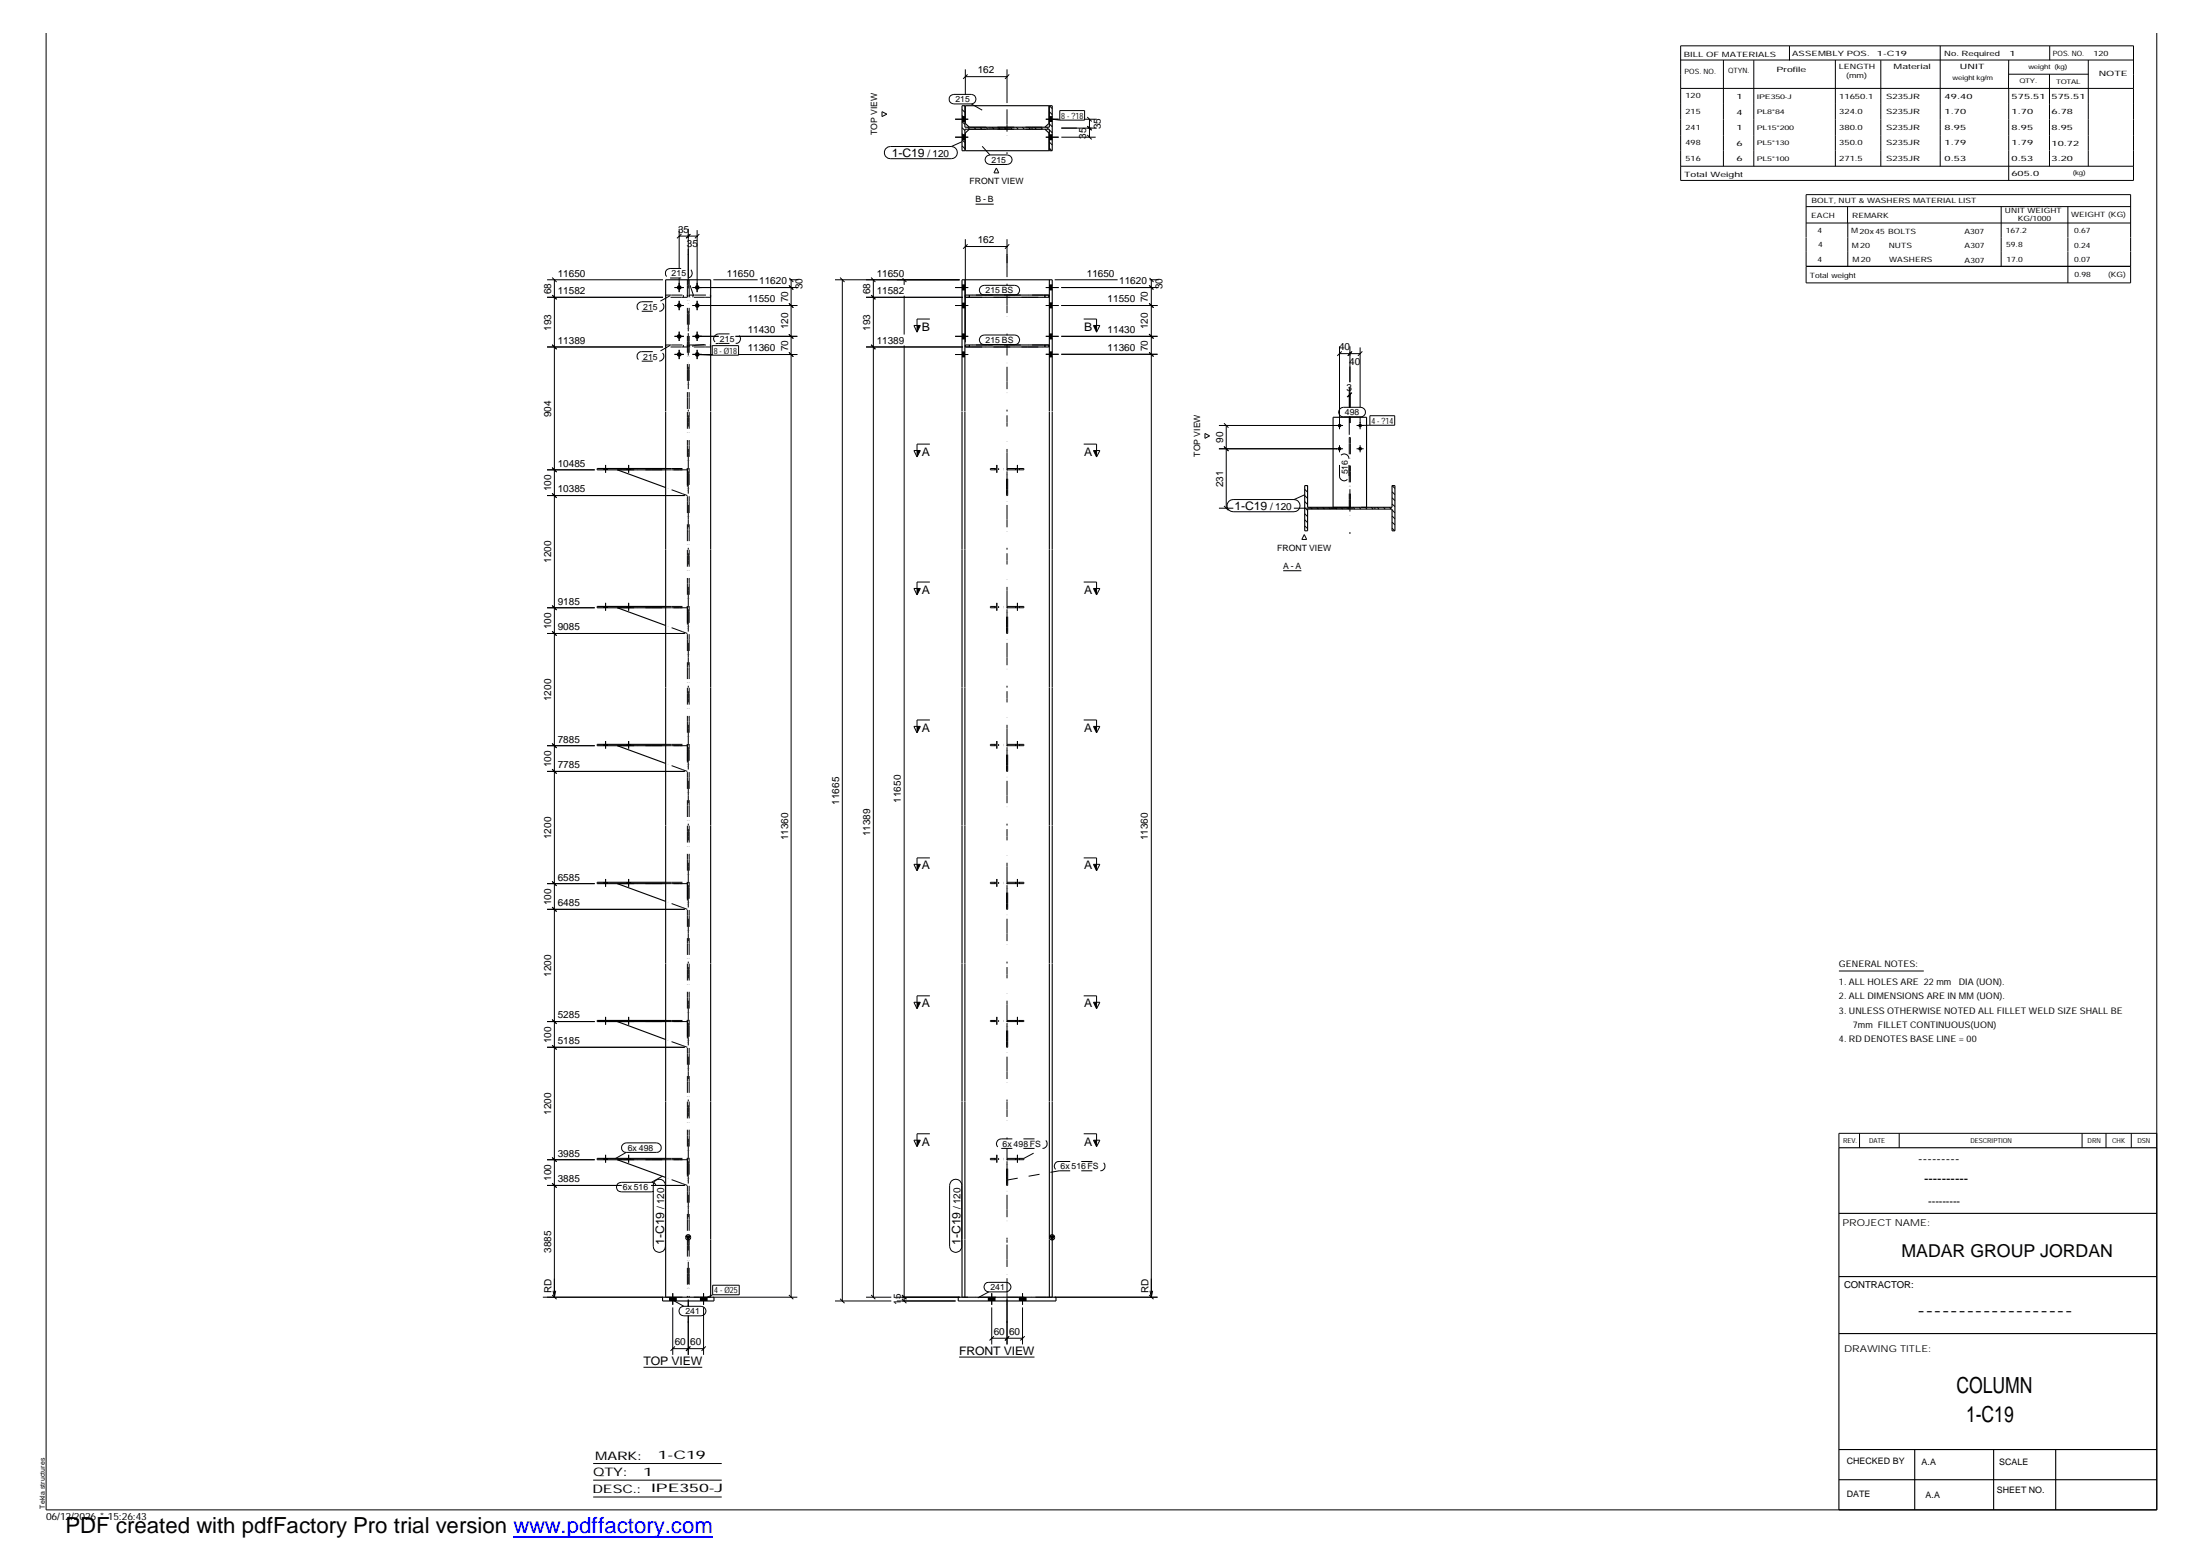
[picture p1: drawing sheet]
<svg xmlns="http://www.w3.org/2000/svg" width="420mm" height="297mm" viewBox="0 0 420 297" stroke-linecap="round" stroke-linejoin="round" font-family="sans-serif">
<g fill="none" stroke="#000" stroke-width=".19">
<path d="M181.5 18.3l.7-.3h3.3a.91 .91 0 0 1 .9 .9 .91 .91 0 0 1-.9 .9h-3.3a.91 .91 0 0 1-.9-.5 .91 .91 0 0 1 .2-1zM184.4 13.2v4.9M184.4 14.6h7.9M184.8 14.2l-.9 .9M185.5 19.8l2.1 1.2M192.3 13.2v6.5M192.7 14.2l-.8 .9M321 8.7h86.5v25.7h-86.5zM321 11.5h86.5M321 16.9h86.5M329.1 11.5v20.2M334.9 11.5v20.2"/>
<path d="M341.8 8.8v2.7M350.5 11.5v20.2M359.2 11.5v20.2M370.5 8.7v23M383.6 11.5v5.4M383.6 14.2h15.3M383.6 16.9v17.5M391.4 14.2v17.5M391.5 8.8v2.7M398.8 11.5v20.2M411.9 6.3v281.9h-403.1v-281.9M168.4 21.3l1 .5-1 .5z"/>
<path d="M169.1 28.5l.5-.4 .5-.1h11.6a1.16 1.16 0 0 1 1.1 1.1 1.16 1.16 0 0 1-1.1 1.2h-11.6a1.16 1.16 0 0 1-1-1.8zM182.4 26.2h2.5M182.4 22.8h2.5M183.7 20.9l.6 .5M183.7 22l.6 .6M183.7 24.4l.6 .5M183.7 25.5l.6 .6M183.7 26.7l.6 .5M183.7 27.8l.6 .6M183.7 26.7h.6M183.7 25.8h.6M183.7 22.3h.6"/>
<path d="M183.8 27l-2.1 1M184.2 20.2l.1 .1M184.3 23.2h-.6l.6 .5M184.8 24.3l.4 .4M186 24.3l.4 .4M186.3 39h3.5M187.2 24.3l.3 .4M187.6 27.9l1.5 1.7M188.3 24.3l.3 .4M188.4 29.8l.7-.2h3.3a.91 .91 0 0 1 .9 .9 .91 .91 0 0 1-.9 .9h-3.3a.91 .91 0 0 1-.9-.6 .91 .91 0 0 1 .2-1zM189.5 24.3l.3 .4M190.3 32.1l.5 .9h-1z"/>
<path d="M190.6 24.3l.4 .4M191.8 24.3l.3 .4M193 24.3l.3 .4M194.1 24.3l.3 .4M195.2 24.3l.4 .4M196.4 24.3l.4 .4M197.6 24.3l.3 .4M198.8 24.3l.3 .4M199.7 26.2h2.5M199.7 22.8h2.5M199.9 24.3l.3 .4M200.4 20.2l.6 .5"/>
<path d="M200.4 21.3l.6 .6M200.4 22.5l.6 .5M200.4 23.7l.6 .5M200.4 24.8l.6 .5M200.4 26l.6 .5M200.4 27.1l.6 .6M200.4 28.3l.5 .5M200.4 26.7h.6M200.4 25.8h.6M200.4 23.2h.6M200.4 22.3h.6M201 22.8l1.4 .1"/>
<path d="M202.4 21.1h4.7v1.8h-4.7zM202.7 26.2h6.6M202.7 24.5h6.8M207.1 22.8h2.4M207.6 25.8l.9 .8M207.6 24.1l.9 .8M207.6 22.3l.9 .9M208.1 22.8v3.4M321 31.7h86.5M344.9 37.2h62v16.8h-62zM344.9 39.4h62M352.8 39.4v3.2"/>
<path d="M382.2 39.4v11.5M394.9 39.4v14.6M104.5 53.4h22.1M104.5 56.8h22.1M105.5 56.3l.8 .8M105.5 53l.8 .8M105.9 53.4v194.2M128.8 54.9h1.8M128.8 58.3h1.8M129.7 43.7v7.6M129.7 53v2.8M129.7 57.4v1.8"/>
<path d="M129.7 45.1h3.4M130.1 44.7l-.8 .8M131.4 43.7v9.2M131.8 44.7l-.8 .8M131.9 44.7l-.8 .8M132.2 54.9h20.3M132.2 58.3h20.1M133.1 43.9v11.9M133.1 57.4v1.8M133.6 44.7l-.9 .8M136.2 53.4h8.5M150.7 57.9l.8 .8"/>
<path d="M150.7 54.5l.8 .7M150.7 53.4h1.8M150.7 54.6l.8 .7M150.7 53.1l.8 .7M151.1 53.4v194.2M159.5 53.4h23.8M160.4 53l.9 .8M160.9 53.4v195M165.4 56.8h18.5M166.4 56.3l.8 .8M166.4 53l.8 .8M166.8 53.4v194.2"/>
<path d="M172.4 53.1l.7 .7M172.7 53.4v1M172.7 56.5v7.4M182.4 54.9h2.5M182.4 58.3h2.5M183.7 55.3h.6M183.7 54.4h.6M183.7 58.7h.6M183.7 57.9h.6M184.4 47.1h7.9M184.4 45.7v19.6M184.8 46.6l-.9 .9"/>
<path d="M187.3 54.8l.7-.3h5.8a.91 .91 0 0 1 .9 .9 .91 .91 0 0 1-.9 .9h-5.8a.91 .91 0 0 1-.9-.5 .91 .91 0 0 1 .2-1zM192.3 45.7v7.2M192.7 46.6l-.8 .9M199.7 54.9h2.5M199.7 58.3h2.5M200.4 55.3h.6M200.4 54.4h.6M200.4 58.7h.6M200.4 57.9h.6M201.4 53.4h12M202.7 54.9h18.6M202.7 58.3h18.4"/>
<path d="M219.5 57.9l.8 .8M219.5 54.5l.8 .8M219.5 53.4h1.8M219.5 53.1l.8 .7M219.9 53.4v194.2M344.9 42.6h62M344.9 50.8h62M352.9 42.6v8.3M104.5 66.2h22.1M105.5 65.8l.8 .9M128.8 64.2h1.8M128.8 67.6l1.8 .1"/>
<path d="M129.7 63.3v1.8M129.7 66.8v1.8M132.2 64.2h5M132.2 67.6l3.9 .1M133.1 63.3v1.8M133.1 66.8v1.8M133.1 67.7l2.9 .1M136 66h5.1v1.8h-5.1zM140.5 64.2h11.8M141 67.7h11.3M150.7 67.3l.8 .8M150.7 63.8l.8 .8"/>
<path d="M165.4 66.2h18.5M166.4 65.8l.8 .9M172.7 65.9v182.5M174.5 62.1h1.3l-.7 1.3zM177.6 60.9h-2.5v2.5M182.4 64.2h2.5M182.4 67.7h2.5M183.7 64.7h.6M183.7 63.8h.6M183.7 68.1h.6M183.7 67.2h.6M187.3 64.2l.7-.2h5.8a.91 .91 0 0 1 .9 .9 .91 .91 0 0 1-.9 .9h-5.8a.91 .91 0 0 1-.9-.6 .91 .91 0 0 1 .2-1z"/>
<path d="M199.7 64.2h2.5M199.7 67.6h2.5M200.4 64.7h.6M200.4 63.8h.6M200.4 68.1h.6M200.4 67.2h.6M202.7 64.2h18.4M202.7 67.6h18.4M207 60.9h2.4v2.5M208.8 62.1h1.3l-.7 1.3zM219.5 63.8l.8 .8M219.5 67.3l.8 .8"/>
<path d="M255.8 66.1v15.8M255.8 67.5h4M255.9 78l.6-.2h3.4a.91 .91 0 0 1 .9 .9 .91 .91 0 0 1-.9 .9h-3.4a.91 .91 0 0 1-.8-.6 .91 .91 0 0 1 .2-1zM256.2 67.1l-.8 .8M257.7 75.4h.1M257.7 74v3.8M257.7 79.5v3.5M257.8 66.1v6.9M257.8 74v3.8M257.8 79.5v1.3M258.1 75l-.8 .8M258.1 67.2l-.7 .7"/>
<path d="M258.2 67.1l-.8 .8M258.2 75l-.8 .8M259.8 66.3v11.5M259.8 79.5v2.4M260.2 67.1l-.9 .8M261.6 79.4h4.8v1.8h-4.8zM104.5 94.6h26.3M104.5 89.7h9.1M105.5 94.2l.8 .8M105.5 89.3l.8 .8M115.3 89.4v.3M115.7 88.8v1.4"/>
<path d="M116 89.4v.3M119.7 89.4v.3M120.1 88.8v1.4M120.4 89.4v.3M174.5 86h1.3l-.7 1.2zM177.6 84.8h-2.5v2.4M207 84.8h2.4v2.4M208.8 86h1.3l-.7 1.2zM230.1 82.7l.9 .5-.9 .5zM232.8 85.7h23.7M232.8 81.2h23.7M232.8 97h2.7"/>
<path d="M233.8 96.6l.8 .8M233.8 85.2l.8 .9M233.8 80.8l.8 .8M234.2 81.2v15.8M234.7 95.7l.8-.3h11.6a1.16 1.16 0 0 1 1.2 1.1 1.16 1.16 0 0 1-1.2 1.2h-11.6a1.15 1.15 0 0 1-1.1-.7 1.15 1.15 0 0 1 .3-1.3zM247.1 97h8.3M249.2 93.4l.5 .6M249.2 94.6l.5 .6M249.2 95.7l.5 .6M249.2 96.9l.5 .5M249.2 98.1l.5 .5M249.2 99.2l.5 .6"/>
<path d="M249.2 94.4l-2.1 1M249.6 92.7l.1 .1M250.3 96.8l.3 .4M251.5 96.8l.3 .4M252.6 96.8l.3 .4M253.7 96.8l.4 .4M254.9 96.8l.4 .4M255.8 85v1.3M256.1 96.8l.3 .4M257.2 96.8l.4 .4M258.4 96.8l.3 .4M259.1 85.7h1.3"/>
<path d="M259.1 81.2h1.3M259.5 96.8l.4 .4M259.8 85v1.3M260.7 96.8l.4 .4M261.6 81.2h-1.8M261.9 96.8l.3 .4M263 96.8l.4 .4M264.2 96.8l.3 .4M265.3 96.8l.4 .4M265.9 92.7l.5 .5M265.9 93.9l.5 .5M265.9 95l.5 .6"/>
<path d="M265.9 96.2l.5 .5M265.9 97.4l.5 .5M265.9 98.5l.5 .5M265.9 99.7l.5 .5M104.5 116h9.1M105.5 115.6l.8 .8M115.3 115.8v.2M115.7 115.1v1.5M116 115.8v.2M119.7 115.8v.2M120.1 115.1v1.5M120.4 115.8v.2"/>
<path d="M174.5 112.3h1.3l-.7 1.3zM177.6 111.1h-2.5v2.5M207 111.1h2.4v2.5M208.8 112.3h1.3l-.7 1.3zM245.1 109h3.4M249.1 102.1l.5 .9h-1zM249.2 100.4l.5 .5M265.9 100.8l.5 .5M104.5 120.9h26.3M105.5 120.5l.8 .9M174.5 138.7h1.3l-.7 1.2zM177.6 137.4h-2.5v2.5"/>
<path d="M207 137.4h2.4v2.5M208.8 138.7h1.3l-.7 1.2zM104.5 147.3h26.3M104.5 142.4h9.1M105.5 146.8l.8 .9M105.5 141.9l.8 .9M115.3 142.1v.3M115.7 141.5v1.4M116 142.1v.3M119.7 142.1v.3M120.1 141.5v1.4M120.4 142.1v.3"/>
<path d="M104.5 173.6h26.3M104.5 168.7h9.1M105.5 173.2l.8 .8M105.5 168.3l.8 .8M115.3 168.4v.3M115.7 167.8v1.5M116 168.4v.3M119.7 168.4v.3M120.1 167.8v1.5M120.4 168.4v.3M174.5 165h1.3l-.7 1.2zM177.6 163.8h-2.5v2.4"/>
<path d="M207 163.8h2.4v2.4M208.8 165h1.3l-.7 1.2zM104.5 195h9.1M104.5 199.9h26.3M105.5 194.6l.8 .8M105.5 199.5l.8 .8M115.3 194.8v.2M115.7 194.1v1.5M116 194.8v.2M119.7 194.8v.2M120.1 194.1v1.5M120.4 194.8v.2"/>
<path d="M174.5 191.3h1.3l-.7 1.3zM177.6 190.1h-2.5v2.5M207 190.1h2.4v2.5M208.8 191.3h1.3l-.7 1.3zM351.2 185.4h16.2M119 218.5l.6-.3h5.8a.91 .91 0 0 1 .9 .9 .91 .91 0 0 1-.9 .9h-5.8a.88 .88 0 0 1-.9-.6 .88 .88 0 0 1 .3-.9zM119.6 220l-2.1 1.2M174.5 217.7h1.3l-.7 1.2zM177.6 216.4h-2.5v2.5M207 216.4h2.4v2.5M208.8 217.7h1.3l-.7 1.2zM355.1 216.4v2.7"/>
<path d="M362.7 216.4v2.7M397.6 216.4v2.7M402.2 216.4v2.7M407 216.4v2.7M411.9 216.4h-60.7v2.7M104.5 226.3h14.2M104.5 221.4h9.1M105.5 225.9l.8 .8M105.5 221l.8 .8M115.3 221.1v.3M115.7 220.5v1.4M116 221.1v.3"/>
<path d="M119.7 221.1v.3M120.1 220.5v1.4M120.4 221.1v.3M124.4 226.3h6.4M124.4 225.7h-5.7a.91 .91 0 0 0-1 .9 .91 .91 0 0 0 1 .9l6.1-.1M124.4 225.7a.84 .84 0 0 1 .9 .6M125.1 225.5a1.16 1.16 0 0 1 1.3-.3 1.16 1.16 0 0 1 .7 1.1v11.6a1.16 1.16 0 0 1-1.2 1.2 1.16 1.16 0 0 1-1.1-1.2v-11.6zM126.5 224.5l-2.1 1.2M181.7 225.5a1.16 1.16 0 0 1 1.3-.3 1.16 1.16 0 0 1 .7 1.1v11.6a1.16 1.16 0 0 1-1.2 1.2 1.16 1.16 0 0 1-1.1-1.2v-11.6zM103.7 247.6h22.9M105.5 247.2l.8 .8M105.6 246.4l.3 1.2"/>
<path d="M106.1 246.4l-.2 1.2M127.9 247.6v.8M128.5 246.9v2.2M128.5 249.6v9M128.5 248.2l2.1 1.2M128.5 257.5h5.9M128.9 257l-.8 .9M129.1 247.6v.8M129.9 249.6l.7-.2h3.3a.91 .91 0 0 1 .9 .9 .91 .91 0 0 1-.9 .9h-3.3a.93 .93 0 0 1-.9-.6 .93 .93 0 0 1 .2-1zM131.4 248.1v1.3M131.4 251.1v7.5M131.9 257l-.9 .9 .8-.8"/>
<path d="M133.8 247.6v.8M134.4 246.9v2.2M134.4 249.6v9M134.8 257l-.8 .9M135 247.6v.8M136.1 245.3h5.1v1.9h-5.1zM136.1 247.2l-1.7 .8M136.2 247.6h16.1M150.7 247.2l.8 .8M159.5 248.4h10.7M160.4 247.9l.9 .9M165.4 247.6h4.8"/>
<path d="M166.4 247.2l.8 .8M171.3 248.4h11.2M171.3 247.6h12M172.3 247.9l.8 .9M172.3 247.2l.8 .8M183.2 259.1h14.4M188.2 245.1l.6-.3h3.4a.91 .91 0 0 1 .9 .9 .91 .91 0 0 1-.9 .9h-3.4a.94 .94 0 0 1-.8-.5 .94 .94 0 0 1 .2-1zM188.8 247.6v.8M188.8 246.6l-2.1 1.2M189.4 246.9v2.2M189.4 249.6v7.1M189.4 255.5h5.9"/>
<path d="M189.8 255.1l-.8 .8M190 247.6v.8M192.3 248.1v8.6M192.7 255.1l-.8 .8M194.7 247.6v.8M195.3 246.9v2.2M195.3 249.6v7.1M195.7 255.1l-.8 .8M195.9 247.6v.8M201.4 247.6h19.7M219.5 247.2l.8 .8M219.6 246.4l.3 1.2"/>
<path d="M220.1 246.4l-.2 1.2M113.3 279.4h24.5M122.9 261h11.2M113.3 282.6h24.5M113.3 285.8h24.5"/>
</g>
<g fill="#000">
<path d="M175.1 62.1h.7l-.7 1.3zM208.8 62.1h.6v1.3zM175.1 86h.7l-.7 1.2zM208.8 86h.6v1.2zM175.1 112.3h.7l-.7 1.3zM208.8 112.3h.6v1.3zM175.1 138.7h.7l-.7 1.2zM208.8 138.7h.6v1.2zM175.1 165h.7l-.7 1.2zM208.8 165h.6v1.2zM175.1 191.3h.7l-.7 1.3zM208.8 191.3h.6v1.3z"/>
<path d="M175.1 217.7h.7l-.7 1.2zM208.8 217.7h.6v1.2zM131 236h.8l-.4 .7zM200.5 236h.8l-.3 .7z"/>
<path d="M183.7 25.8h.6v.9h-.6z" fill-rule="evenodd"/>
<path d="M183.7 22.3h.6v.9h-.6z" fill-rule="evenodd"/>
<path d="M183.7 25.8h.6v.9h-.6z" fill-rule="evenodd"/>
<path d="M183.7 22.3h.6v.9h-.6z" fill-rule="evenodd"/>
<path d="M200.4 22.3h.6v.9h-.6z" fill-rule="evenodd"/>
<path d="M200.4 25.8h.6v.9h-.6z" fill-rule="evenodd"/>
<path d="M200.4 22.3h.6v.9h-.6z" fill-rule="evenodd"/>
<path d="M200.4 25.8h.6v.9h-.6z" fill-rule="evenodd"/>
<path d="M183.7 54.4h.6v.9h-.6z" fill-rule="evenodd"/>
<path d="M183.7 54.4h.6v.9h-.6z" fill-rule="evenodd"/>
<path d="M183.7 57.9h.6v.8h-.6z" fill-rule="evenodd"/>
<path d="M183.7 57.9h.6v.8h-.6z" fill-rule="evenodd"/>
<path d="M200.4 54.4h.6v.9h-.6z" fill-rule="evenodd"/>
<path d="M200.4 54.4h.6v.9h-.6z" fill-rule="evenodd"/>
<path d="M200.4 57.9h.6v.8h-.6z" fill-rule="evenodd"/>
<path d="M200.4 57.9h.6v.8h-.6z" fill-rule="evenodd"/>
<path d="M183.7 63.8h.6v.9h-.6z" fill-rule="evenodd"/>
<path d="M183.7 63.8h.6v.9h-.6z" fill-rule="evenodd"/>
<path d="M183.7 67.2h.6v.9h-.6z" fill-rule="evenodd"/>
<path d="M183.7 67.2h.6v.9h-.6z" fill-rule="evenodd"/>
<path d="M200.4 63.8h.6v.9h-.6z" fill-rule="evenodd"/>
<path d="M200.4 63.8h.6v.9h-.6z" fill-rule="evenodd"/>
<path d="M200.4 67.2h.6v.9h-.6z" fill-rule="evenodd"/>
<path d="M200.4 67.2h.6v.9h-.6z" fill-rule="evenodd"/>
<path d="M115.3 89.4h.7v.3h-.7z" fill-rule="evenodd"/>
<path d="M115.3 89.4h.7v.3h-.7z" fill-rule="evenodd"/>
<path d="M119.7 89.4h.7v.3h-.7z" fill-rule="evenodd"/>
<path d="M119.7 89.4h.7v.3h-.7z" fill-rule="evenodd"/>
<path d="M115.3 115.8h.7v.2h-.7z" fill-rule="evenodd"/>
<path d="M115.3 115.8h.7v.2h-.7z" fill-rule="evenodd"/>
<path d="M119.7 115.8h.7v.2h-.7z" fill-rule="evenodd"/>
<path d="M119.7 115.8h.7v.2h-.7z" fill-rule="evenodd"/>
<path d="M115.3 142.1h.7v.3h-.7z" fill-rule="evenodd"/>
<path d="M115.3 142.1h.7v.3h-.7z" fill-rule="evenodd"/>
<path d="M119.7 142.1h.7v.3h-.7z" fill-rule="evenodd"/>
<path d="M119.7 142.1h.7v.3h-.7z" fill-rule="evenodd"/>
<path d="M115.3 168.4h.7v.3h-.7z" fill-rule="evenodd"/>
<path d="M115.3 168.4h.7v.3h-.7z" fill-rule="evenodd"/>
<path d="M119.7 168.4h.7v.3h-.7z" fill-rule="evenodd"/>
<path d="M119.7 168.4h.7v.3h-.7z" fill-rule="evenodd"/>
<path d="M115.3 194.8h.7v.2h-.7z" fill-rule="evenodd"/>
<path d="M115.3 194.8h.7v.2h-.7z" fill-rule="evenodd"/>
<path d="M119.7 194.8h.7v.2h-.7z" fill-rule="evenodd"/>
<path d="M119.7 194.8h.7v.2h-.7z" fill-rule="evenodd"/>
<path d="M115.3 221.1h.7v.3h-.7z" fill-rule="evenodd"/>
<path d="M115.3 221.1h.7v.3h-.7z" fill-rule="evenodd"/>
<path d="M119.7 221.1h.7v.3h-.7z" fill-rule="evenodd"/>
<path d="M119.7 221.1h.7v.3h-.7z" fill-rule="evenodd"/>
<path d="M127.9 247.6h1.2v.8h-1.2z" fill-rule="evenodd"/>
<path d="M127.9 247.6h1.2v.8h-1.2z" fill-rule="evenodd"/>
<path d="M133.8 247.6h1.2v.8h-1.2z" fill-rule="evenodd"/>
<path d="M133.8 247.6h1.2v.8h-1.2z" fill-rule="evenodd"/>
<path d="M188.8 247.6h1.2v.8h-1.2z" fill-rule="evenodd"/>
<path d="M188.8 247.6h1.2v.8h-1.2z" fill-rule="evenodd"/>
<path d="M194.7 247.6h1.2v.8h-1.2z" fill-rule="evenodd"/>
<path d="M194.7 247.6h1.2v.8h-1.2z" fill-rule="evenodd"/>
<circle cx="129.7" cy="54.9" r=".44"/>
<circle cx="129.7" cy="58.3" r=".44"/>
<circle cx="133.1" cy="54.9" r=".44"/>
<circle cx="133.2" cy="58.3" r=".45"/>
<circle cx="129.7" cy="67.7" r=".44"/>
<circle cx="129.7" cy="64.2" r=".45"/>
<circle cx="133.1" cy="67.7" r=".44"/>
<circle cx="133.2" cy="64.2" r=".45"/>
<circle cx="255.8" cy="85.7" r=".36"/>
<circle cx="255.8" cy="81.2" r=".34"/>
<circle cx="259.8" cy="85.7" r=".36"/>
<circle cx="259.8" cy="81.2" r=".34"/>
</g>
<g fill="none" stroke="#000" stroke-width=".19" stroke-dasharray="2.1 2.1" stroke-linecap="butt">
<path d="M122.6 59.4h3.3M122.6 57.6h3.3M122.6 57.6a.91 .91 0 0 0-.9 .9 .91 .91 0 0 0 .9 .9M125.9 59.4a.91 .91 0 0 0 .9-.9 .91 .91 0 0 0-.9-.9M128 56.5l-2.1 1.1M128 53.1h3.3M128 51.3h3.3M128 51.3a.91 .91 0 0 0-.9 .9 .91 .91 0 0 0 .9 .9M131.3 53.1a.91 .91 0 0 0 .9-.9 .91 .91 0 0 0-.9-.9M132.5 56.5l-1.2-3.4M122.6 68.9h3.3M122.6 67.1h3.3"/>
<path d="M122.6 67.1a.91 .91 0 0 0-.9 .9 .91 .91 0 0 0 .9 .9M125.9 68.9a.91 .91 0 0 0 .9-.9 .91 .91 0 0 0-.9-.9M128 65.9l-2.1 1.2M132.5 65.9l4.7-.3M137.2 65.6h3.3M137.2 63.7h3.3M137.2 63.7a.91 .91 0 0 0-.9 1 .91 .91 0 0 0 .9 .9M140.5 65.6a.91 .91 0 0 0 .9-.9 .91 .91 0 0 0-.9-1M190 89.7v-.3M190.4 90.2v-1.4M190.7 89.7v-.3M194 89.7v-.3"/>
<path d="M194.3 90.2v-1.4M194.6 89.7v-.3M255.8 90.9v-3.3M255.8 90.9a.91 .91 0 0 0 .9 .9 .91 .91 0 0 0 .9-.9M257.6 90.9v-3.3M257.6 87.6a.91 .91 0 0 0-.9-1 .91 .91 0 0 0-.9 1M190 116v-.2M190.4 116.6v-1.5M190.7 116v-.2M194 116v-.2M194.3 116.6v-1.5M194.6 116v-.2"/>
<path d="M190 142.4v-.3M190.4 142.9v-1.4M190.7 142.4v-.3M194 142.4v-.3M194.3 142.9v-1.4M194.6 142.4v-.3M190 168.7v-.3M190.4 169.3v-1.5M190.7 168.7v-.3M194 168.7v-.3M194.3 169.3v-1.5M194.6 168.7v-.3"/>
<path d="M190 195v-.2M190.4 195.6v-1.5M190.7 195v-.2M194 195v-.2M194.3 195.6v-1.5M194.6 195v-.2M191.2 219.2h7.9M191.2 217.4h7.9M191.2 217.4a.91 .91 0 0 0-.9 .9 .91 .91 0 0 0 .9 .9M199.1 219.2a.91 .91 0 0 0 .9-.9 .91 .91 0 0 0-.9-.9M190 221.4v-.3M190.4 221.9v-1.4"/>
<path d="M190.7 221.4v-.3M192.3 225.3l10-1.8M194 221.4v-.3M194.3 221.9v-1.4M194.6 221.4v-.3M195.5 221.1l3.6-1.9M202.3 223.5h7.8M202.3 221.7h7.8M202.3 221.7a.89 .89 0 0 0-1 .9 .89 .89 0 0 0 1 .9M210.1 223.5a.89 .89 0 0 0 .9-.9 .89 .89 0 0 0-.9-.9"/>
</g>
<g fill="none" stroke="#000" stroke-width=".21">
<path d="M183.7 20.2h.6v4.1h16.1v-4.1h.6v8.6h-.6v-4.1h-16.1v4.1h-.6zM185.1 24.3l-.7-.7v-3.4h15.9v3.4l-.7 .7M185.1 24.7l-.7 .7v3.4h15.9v-3.4l-.7-.7M184.3 53.4v25.2M184.4 56.3h15.9v.5h-15.9zM200.4 53.4v25.2M127.1 78.6v-25.2h8.6v25.2M127.1 78.6v169M135.7 78.6v169M183.7 78.6v-25.2h17.3v25.2M183.7 78.6v169M184.3 78.6v169"/>
<path d="M184.4 65.9h15.9v.3h-15.9zM200.4 78.6v169M201 78.6v169M117.9 89.7l9.2 3.4M127.1 89.4h-13.1v.3h13.1M249.2 92.7h.5v4.1h16.2v-4.1h.5v8.6h-.5v-4.1h-16.2v4.1h-.5zM254.6 96.8v-17.1h6.4v17.1M117.9 116l9.2 3.4M127.1 115.8h-13.1v.2h13.1M117.9 142.4l9.2 3.3M127.1 142.1h-13.1v.3h13.1M117.9 168.7l9.2 3.4"/>
<path d="M127.1 168.4h-13.1v.3h13.1M117.9 195l9.2 3.4M127.1 194.8h-13.1v.2h13.1M351.2 219.1h60.7v69.1h-60.7zM117.9 221.4l9.2 3.4M127.1 221.1h-13.1v.3h13.1M131 236h.8l-.4 .7zM200.5 236h.8l-.3 .7zM351.2 231.6h60.7M126.5 247.6h9.9v.8h-9.9zM183 247.6h18.7v.8h-18.7zM351.2 254.6h60.7"/>
<path d="M351.2 243.7h60.7M351.2 276.7h60.7M365.7 276.7v11.5M380.7 276.7v11.5M392.6 276.7v11.5M351.2 282.5h60.7"/>
<circle cx="131.4" cy="236.2" r=".49"/>
<circle cx="200.9" cy="236.2" r=".49"/>
</g>
<g fill="none" stroke="#000" stroke-width=".19" stroke-dasharray="1.1 0 2.1 .7 0 1.4" stroke-linecap="butt">
<path d="M185.1 24.7h14.5M185.1 24.3h14.5M127.1 56.8v-.5M127.1 56.3h4.2M130.5 56.3v.5M131.3 53.4v25.2M131.3 56.8h-4.2M131.3 56.3v.5M131.6 53.4v25.2M131.6 56.8v-.5M131.6 56.3h4.1M132.3 56.3v.5"/>
<path d="M135.7 56.8h-4.1M135.7 56.3v.5M184.4 56.8h15.9M184.4 56.8v-.5M185.1 56.8v-.5M199.6 56.8v-.5M200.3 56.8v-.5M200.3 56.3h-15.9M127.1 66.2v-.3M127.1 65.9h4.2M130.5 65.9v.3M131.3 78.6v26.3"/>
<path d="M131.3 66.2h-4.2M131.3 65.9v.3M131.6 78.6v26.3M131.6 66.2v-.3M131.6 65.9h4.1M132.3 65.9v.3M135.7 66.2h-4.1M135.7 65.9v.3M184.4 66.2h15.9M184.4 66.2v-.3M185.1 66.2v-.3M199.6 66.2v-.3"/>
<path d="M200.3 66.2v-.3M200.3 65.9h-15.9M117.9 89.7h13.4M127.1 89.7h4.2M127.1 89.4h4.2M131.3 89.7v4.9M131.3 94.6l-4.2-1.5M131.3 89.4v.3M189.1 89.7v-.3M192.2 94.6v-4.9M192.2 89.7h.2M192.4 94.6v-4.9"/>
<path d="M192.4 89.7h-.2M192.4 94.6h-.2M195.5 89.7v-.3M195.5 89.4h-6.4M195.5 89.7h-6.4M254.6 96.8h6.4M257.7 96.8h.2M257.7 83.5v13.3M257.9 83.5v13.3M257.9 96.8h-.2M257.9 83.5h-.2M117.9 116h13.4"/>
<path d="M127.1 116h4.2M127.1 115.8h4.2M131.3 105v26.3M131.3 116v4.9M131.3 115.8v.2M131.6 105v26.3M189.1 116v-.2M192.2 116h.2M192.4 116h-.2M195.5 116v-.2M195.5 115.8h-6.4M195.5 116h-6.4"/>
<path d="M131.3 131.3v26.3M131.3 120.9l-4.2-1.5M131.6 131.3v26.3M192.2 120.9v-4.9M192.4 120.9v-4.9M192.4 120.9h-.2M117.9 142.4h13.4M127.1 142.4h4.2M127.1 142.1h4.2M131.3 157.6v26.3M131.3 142.4v4.9M131.3 147.3l-4.2-1.6"/>
<path d="M131.3 142.1v.3M131.6 157.6v26.3M189.1 142.4v-.3M192.2 147.3v-4.9M192.2 142.4h.2M192.4 147.3v-4.9M192.4 142.4h-.2M192.4 147.3h-.2M195.5 142.4v-.3M195.5 142.1h-6.4M195.5 142.4h-6.4M117.9 168.7h13.4"/>
<path d="M127.1 168.7h4.2M127.1 168.4h4.2M131.3 168.7v4.9M131.3 173.6l-4.2-1.5M131.3 168.4v.3M189.1 168.7v-.3M192.2 173.6v-4.9M192.2 168.7h.2M192.4 173.6v-4.9M192.4 168.7h-.2M192.4 173.6h-.2M195.5 168.7v-.3"/>
<path d="M195.5 168.4h-6.4M195.5 168.7h-6.4M117.9 195h13.4M127.1 195h4.2M127.1 194.8h4.2M131.3 184v26.3M131.3 195v4.9M131.3 199.9l-4.2-1.5M131.3 194.8v.2M131.6 184v26.3M189.1 195v-.2M192.2 199.9v-4.9"/>
<path d="M192.2 195h.2M192.4 199.9v-4.9M192.4 195h-.2M192.4 199.9h-.2M195.5 195v-.2M195.5 194.8h-6.4M195.5 195h-6.4M131.3 210.3v26.3M131.6 210.3v26.3M117.9 221.4h13.4M127.1 221.4h4.2M127.1 221.1h4.2"/>
<path d="M131.3 236.7v10.9M131.3 221.4v4.9M131.3 226.3l-4.2-1.5M131.3 221.1v.3M131.6 236.7v10.9M189.1 221.4v-.3M192.2 226.3v-4.9M192.2 221.4h.2M192.4 226.3v-4.9M192.4 221.4h-.2M192.4 226.3h-.2M195.5 221.4v-.3"/>
<path d="M195.5 221.1h-6.4M195.5 221.4h-6.4M127.1 247.6h8.6M201 247.6h-17.3"/>
</g>
<g fill="none" stroke="#000" stroke-width=".19" stroke-dasharray=".4 3.2 0 .7 1.4 0 2.8 .7 0 1.4 1.4 0 2.8" stroke-linecap="butt">
<path d="M192.3 29.4v-9.9M197.3 24.5h-9.9M192.3 54.5v-6M131.4 78.6v-30.1M192.3 78.6v-12.9M192.3 64v-7.8M262.7 97h-9.8M131.4 104.9v-26.3M192.3 104.9v-26.3M257.8 101.9v-9.8M131.4 131.3v-26.3M192.3 131.3v-26.3"/>
<path d="M131.4 157.6v-26.3M192.3 157.6v-26.3M131.4 183.9v-26.3M192.3 183.9v-26.3M131.4 210.3v-26.3M192.3 217.5v-7.2M192.3 210.3v-26.3M131.4 236.6v-26.3M192.3 236.6v-17.4M131.4 252.5v-1.4M131.4 249.4v-12.7M192.3 252.5v-15.8"/>
</g>
<path d="M98 293.3h38.2" fill="none" stroke="#00f" stroke-width=".3"/>
<g font-size="4.2">
<text x="373.6" y="265.9">COLUMN</text>
<text x="375.5" y="271.4">1-C19</text>
<text x="12.5" y="292.7">PDF created with pdfFactory Pro trial version www.pdffactory.com</text>
</g>
<text font-size="3.4" x="363.1" y="239.9">MADAR GROUP JORDAN</text>
<g font-size="2.5">
<text x="366.3" y="222.1">---------</text>
<text x="367.5" y="225.9">----------</text>
<text x="366.1" y="250.9">-------------------</text>
</g>
<g font-size="2.2">
<text x="170.3" y="30">1-C19</text>
<text x="176" y="63.1">B</text>
<text x="207.1" y="63.1">B</text>
<text x="176" y="87">A</text>
<text x="207.1" y="87">A</text>
<text x="235.8" y="97.4">1-C19</text>
<text x="176" y="113.3">A</text>
<text x="207.1" y="113.3">A</text>
<text x="176" y="139.6">A</text>
<text x="207.1" y="139.6">A</text>
<text x="176" y="166">A</text>
<text x="207.1" y="166">A</text>
<text x="176" y="192.3">A</text>
<text x="207.1" y="192.3">A</text>
<text x="176" y="218.7">A</text>
<text x="207.1" y="218.7">A</text>
<text x="126.8" y="237.6" transform="rotate(-90 126.8 237.6)">1-C19</text>
<text x="183.4" y="237.6" transform="rotate(-90 183.4 237.6)">1-C19</text>
<text x="122.9" y="260.6">TOP VIEW</text>
<text x="183.2" y="258.7">FRONT VIEW</text>
<text x="113.3" y="281.8">QTY:</text>
<text x="113.7" y="278.6">MARK:</text>
<text x="122.9" y="281.8">1</text>
<text x="125.6" y="278.6">1-C19</text>
<text x="113.2" y="285">DESC.:</text>
<text x="124.3" y="284.9">IPE350-J</text>
</g>
<text font-size="2.1" x="368.3" y="230.1">---------</text>
<g font-size="1.9">
<text x="186.7" y="14">162</text>
<text x="207.4" y="26.4" transform="rotate(-90 207.4 26.4)">35</text>
<text x="210.3" y="24.7" transform="rotate(-90 210.3 24.7)">35</text>
<text x="177.1" y="30">/ 120</text>
<text x="129.5" y="44.4">35</text>
<text x="131.2" y="47.2">35</text>
<text x="186.7" y="46.4">162</text>
<text x="106.5" y="52.8">11650</text>
<text x="138.8" y="52.8">11650</text>
<text x="167.4" y="52.8">11650</text>
<text x="207.6" y="52.8">11650</text>
<text x="105.2" y="56.2" transform="rotate(-90 105.2 56.2)">68</text>
<text x="106.5" y="56.2">11582</text>
<text x="142.8" y="57.7">11550</text>
<text x="145" y="54.3">11620</text>
<text x="150.5" y="57.7" transform="rotate(-90 150.5 57.7)">70</text>
<text x="153.3" y="55.2" transform="rotate(-90 153.3 55.2)">30</text>
<text x="166.2" y="56.2" transform="rotate(-90 166.2 56.2)">68</text>
<text x="167.4" y="56.2">11582</text>
<text x="211.5" y="57.7">11550</text>
<text x="213.7" y="54.3">11620</text>
<text x="219.2" y="57.7" transform="rotate(-90 219.2 57.7)">70</text>
<text x="222" y="55.2" transform="rotate(-90 222 55.2)">30</text>
<text x="105.2" y="63.1" transform="rotate(-90 105.2 63.1)">193</text>
<text x="106.5" y="65.6">11389</text>
<text x="142.8" y="63.6">11430</text>
<text x="150.5" y="62.9" transform="rotate(-90 150.5 62.9)">120</text>
<text x="166.2" y="63.1" transform="rotate(-90 166.2 63.1)">193</text>
<text x="167.4" y="65.6">11389</text>
<text x="211.5" y="63.6">11430</text>
<text x="219.2" y="62.9" transform="rotate(-90 219.2 62.9)">120</text>
<text x="142.8" y="67.1">11360</text>
<text x="150.5" y="67" transform="rotate(-90 150.5 67)">70</text>
<text x="211.5" y="67">11360</text>
<text x="219.2" y="67" transform="rotate(-90 219.2 67)">70</text>
<text x="255.7" y="66.9">40</text>
<text x="257.7" y="69.7">40</text>
<text x="257.2" y="74.7">3</text>
<text x="105.2" y="79.6" transform="rotate(-90 105.2 79.6)">904</text>
<text x="106.5" y="89.1">10485</text>
<text x="233.6" y="84.5" transform="rotate(-90 233.6 84.5)">90</text>
<text x="105.2" y="93.8" transform="rotate(-90 105.2 93.8)">100</text>
<text x="106.5" y="94">10385</text>
<text x="233.6" y="93" transform="rotate(-90 233.6 93)">231</text>
<text x="242.6" y="97.4">/ 120</text>
<text x="105.2" y="107.5" transform="rotate(-90 105.2 107.5)">1200</text>
<text x="106.5" y="115.4">9185</text>
<text x="105.2" y="120.1" transform="rotate(-90 105.2 120.1)">100</text>
<text x="106.5" y="120.3">9085</text>
<text x="105.2" y="133.8" transform="rotate(-90 105.2 133.8)">1200</text>
<text x="106.5" y="141.8">7885</text>
<text x="105.2" y="146.5" transform="rotate(-90 105.2 146.5)">100</text>
<text x="106.5" y="146.7">7785</text>
<text x="160.3" y="153.6" transform="rotate(-90 160.3 153.6)">11665</text>
<text x="172" y="153.2" transform="rotate(-90 172 153.2)">11650</text>
<text x="105.2" y="160.2" transform="rotate(-90 105.2 160.2)">1200</text>
<text x="150.5" y="160.4" transform="rotate(-90 150.5 160.4)">11360</text>
<text x="166.2" y="159.7" transform="rotate(-90 166.2 159.7)">11389</text>
<text x="219.2" y="160.4" transform="rotate(-90 219.2 160.4)">11360</text>
<text x="105.2" y="172.8" transform="rotate(-90 105.2 172.8)">100</text>
<text x="106.5" y="173">6485</text>
<text x="106.5" y="168.1">6585</text>
<text x="105.2" y="186.5" transform="rotate(-90 105.2 186.5)">1200</text>
<text x="106.5" y="194.4">5285</text>
<text x="105.2" y="199.1" transform="rotate(-90 105.2 199.1)">100</text>
<text x="106.5" y="199.4">5185</text>
<text x="105.2" y="212.8" transform="rotate(-90 105.2 212.8)">1200</text>
<text x="106.5" y="220.8">3985</text>
<text x="105.2" y="225.5" transform="rotate(-90 105.2 225.5)">100</text>
<text x="106.5" y="225.7">3885</text>
<text x="126.8" y="230.9" transform="rotate(-90 126.8 230.9)">/ 120</text>
<text x="183.4" y="230.9" transform="rotate(-90 183.4 230.9)">/ 120</text>
<text x="105.2" y="239.1" transform="rotate(-90 105.2 239.1)">3885</text>
<text x="105.3" y="246.9" transform="rotate(-90 105.3 246.9)">RD</text>
<text x="172" y="249.1" transform="rotate(-90 172 249.1)">15</text>
<text x="219.3" y="246.9" transform="rotate(-90 219.3 246.9)">RD</text>
<text x="128.9" y="256.8">60</text>
<text x="131.8" y="256.8">60</text>
<text x="189.8" y="254.8">60</text>
<text x="192.7" y="254.8">60</text>
<text x="8.8" y="290.2">06/12/2026 * 15:26:43</text>
</g>
<g font-size="1.8">
<text x="351.9" y="234.1">PROJECT NAME:</text>
<text x="352.2" y="245.8">CONTRACTOR:</text>
<text x="352.2" y="258.1">DRAWING TITLE:</text>
</g>
<g font-size="1.7">
<text x="182.5" y="19.5">215</text>
<text x="202.7" y="22.6">8- ?18</text>
<text x="167.5" y="25.8" transform="rotate(-90 167.5 25.8)">TOP VIEW</text>
<text x="185.2" y="35.2">FRONT VIEW</text>
<text x="189.4" y="31.1">215</text>
<text x="186.3" y="38.6">B - B</text>
<text x="128.3" y="52.8">215</text>
<text x="122.9" y="59.1">215</text>
<text x="188.2" y="56">215 BS</text>
<text x="137.5" y="65.3">215</text>
<text x="188.2" y="65.5">215 BS</text>
<text x="122.9" y="68.7">215</text>
<text x="136.3" y="67.5">8-Ø18</text>
<text x="256.8" y="79.3">498</text>
<text x="261.9" y="80.9">4-?14</text>
<text x="229.2" y="87.2" transform="rotate(-90 229.2 87.2)">TOP VIEW</text>
<text x="257.4" y="90.6" transform="rotate(-90 257.4 90.6)">516</text>
<text x="243.9" y="105.1">FRONT VIEW</text>
<text x="245.1" y="108.6">A - A</text>
<text x="351.2" y="184.6">GENERAL NOTES:</text>
<text x="351.2" y="190.8">2. ALL DIMENSIONS ARE IN MM(UON).</text>
<text x="351.2" y="188.1">1. ALL HOLES ARE 22mm DIA (UON).</text>
<text x="351.2" y="193.5">3. UNLESS OTHERWISE NOTED ALL FILLET WELD SIZE SHALL BE</text>
<text x="353.9" y="196.2">7mm FILLET CONTINUOUS(UON)</text>
<text x="351.2" y="198.9">4. RD DENOTES BASE LINE = 00</text>
<text x="119.9" y="219.7">6x 498</text>
<text x="191.5" y="218.9">6x 498 FS</text>
<text x="119" y="227.2">6x 516</text>
<text x="202.6" y="223.2">6x 516 FS</text>
<text x="130.9" y="250.9">241</text>
<text x="136.4" y="246.9">4-Ø25</text>
<text x="189.1" y="246.3">241</text>
<text x="352.7" y="279.5">CHECKED BY</text>
<text x="367" y="279.6">A.A</text>
<text x="381.8" y="279.7">SCALE</text>
<text x="352.7" y="285.7">DATE</text>
<text x="367.7" y="285.9">A.A</text>
<text x="381.3" y="285.1">SHEET NO.</text>
</g>
<g font-size="1.4">
<text x="321.6" y="10.9">BILL OF MATERIALS</text>
<text x="342.3" y="10.7">ASSEMBLY POS.</text>
<text x="358.4" y="10.7">1-C19</text>
<text x="371.3" y="10.6">No. Required</text>
<text x="383.8" y="10.6">1</text>
<text x="392" y="10.6">POS. NO.</text>
<text x="399.8" y="10.7">120</text>
<text x="321.7" y="14">POS. NO.</text>
<text x="330" y="14">QTYN.</text>
<text x="339.3" y="13.8">Profile</text>
<text x="351.2" y="13.2">LENGTH</text>
<text x="352.6" y="15">(mm)</text>
<text x="361.7" y="13.2">Material</text>
<text x="374.3" y="13.2">UNIT</text>
<text x="400.8" y="14.4">NOTE</text>
<text x="321.9" y="18.8">120</text>
<text x="321.9" y="21.7">215</text>
<text x="331.6" y="18.9">1</text>
<text x="331.6" y="21.9">4</text>
<text x="351.2" y="18.8">11650.1</text>
<text x="351.2" y="21.8">324.0</text>
<text x="360.2" y="18.8">S235JR</text>
<text x="360.2" y="21.8">S235JR</text>
<text x="371.4" y="18.9">49.40</text>
<text x="371.4" y="21.8">1.70</text>
<text x="384.2" y="18.8">575.51</text>
<text x="384.2" y="21.8">1.70</text>
<text x="391.8" y="18.9">575.51</text>
<text x="391.8" y="21.8">6.78</text>
<text x="321.9" y="24.8">241</text>
<text x="321.9" y="27.7">498</text>
<text x="331.6" y="24.8">1</text>
<text x="331.6" y="27.8">6</text>
<text x="351.2" y="24.8">380.0</text>
<text x="351.2" y="27.8">350.0</text>
<text x="360.2" y="24.8">S235JR</text>
<text x="360.2" y="27.8">S235JR</text>
<text x="371.4" y="24.8">8.95</text>
<text x="371.4" y="27.8">1.79</text>
<text x="384.2" y="24.8">8.95</text>
<text x="384.2" y="27.7">1.79</text>
<text x="391.8" y="24.8">8.95</text>
<text x="391.8" y="27.8">10.72</text>
<text x="321.6" y="33.7">Total Weight</text>
<text x="321.9" y="30.7">516</text>
<text x="331.6" y="30.8">6</text>
<text x="351.2" y="30.7">271.5</text>
<text x="360.2" y="30.7">S235JR</text>
<text x="371.4" y="30.8">0.53</text>
<text x="384.1" y="33.6">605.0</text>
<text x="384.2" y="30.7">0.53</text>
<text x="391.8" y="30.8">3.20</text>
<text x="345.9" y="41.6">EACH</text>
<text x="345.9" y="38.7">BOLT, NUT &amp; WASHERS MATERIAL LIST</text>
<text x="353.7" y="41.6">REMARK</text>
<text x="382.9" y="40.7">UNIT WEIGHT</text>
<text x="395.6" y="41.5">WEIGHT (KG)</text>
<text x="347.1" y="44.5">4</text>
<text x="347.2" y="47.1">4</text>
<text x="353.5" y="44.6">M20x45 BOLTS</text>
<text x="353.7" y="47.3">M20</text>
<text x="360.7" y="47.3">NUTS</text>
<text x="375.2" y="44.6">A307</text>
<text x="375.2" y="47.4">A307</text>
<text x="383.1" y="44.6">167.2</text>
<text x="383.2" y="47.2">59.8</text>
<text x="385.4" y="42.2">KG/1000</text>
<text x="396.1" y="44.5">0.67</text>
<text x="396.1" y="47.3">0.24</text>
<text x="345.7" y="53">Total weight</text>
<text x="347.1" y="50">4</text>
<text x="353.8" y="50">M20</text>
<text x="360.8" y="50">WASHERS</text>
<text x="375.2" y="50.2">A307</text>
<text x="383.2" y="49.9">17.0</text>
<text x="396.1" y="50">0.07</text>
<text x="396.2" y="52.9">0.98</text>
<text x="402.6" y="52.8">(KG)</text>
</g>
<g font-size="1.3">
<text x="352" y="218.3">REV.</text>
<text x="357" y="218.2">DATE</text>
<text x="376.3" y="218.2">DESCRIPTION</text>
<text x="398.7" y="218.2">DRN</text>
<text x="403.4" y="218.2">CHK</text>
<text x="408.2" y="218.3">DSN</text>
<text x="8.6" y="288" transform="rotate(-90 8.6 288)">Tekla structures</text>
</g>
<g font-size="1.2">
<text x="372.9" y="15.2">weight kg/m</text>
<text x="385.7" y="15.9">QTY.</text>
<text x="387.4" y="13.2">weight (kg)</text>
<text x="392.7" y="15.9">TOTAL</text>
<text x="335.5" y="18.8">IPE350-J</text>
<text x="335.5" y="21.8">PL8*84</text>
<text x="335.5" y="24.8">PL15*200</text>
<text x="335.5" y="27.8">PL5*130</text>
<text x="335.5" y="30.7">PL5*100</text>
<text x="395.9" y="33.5">(kg)</text>
</g>
</svg>
